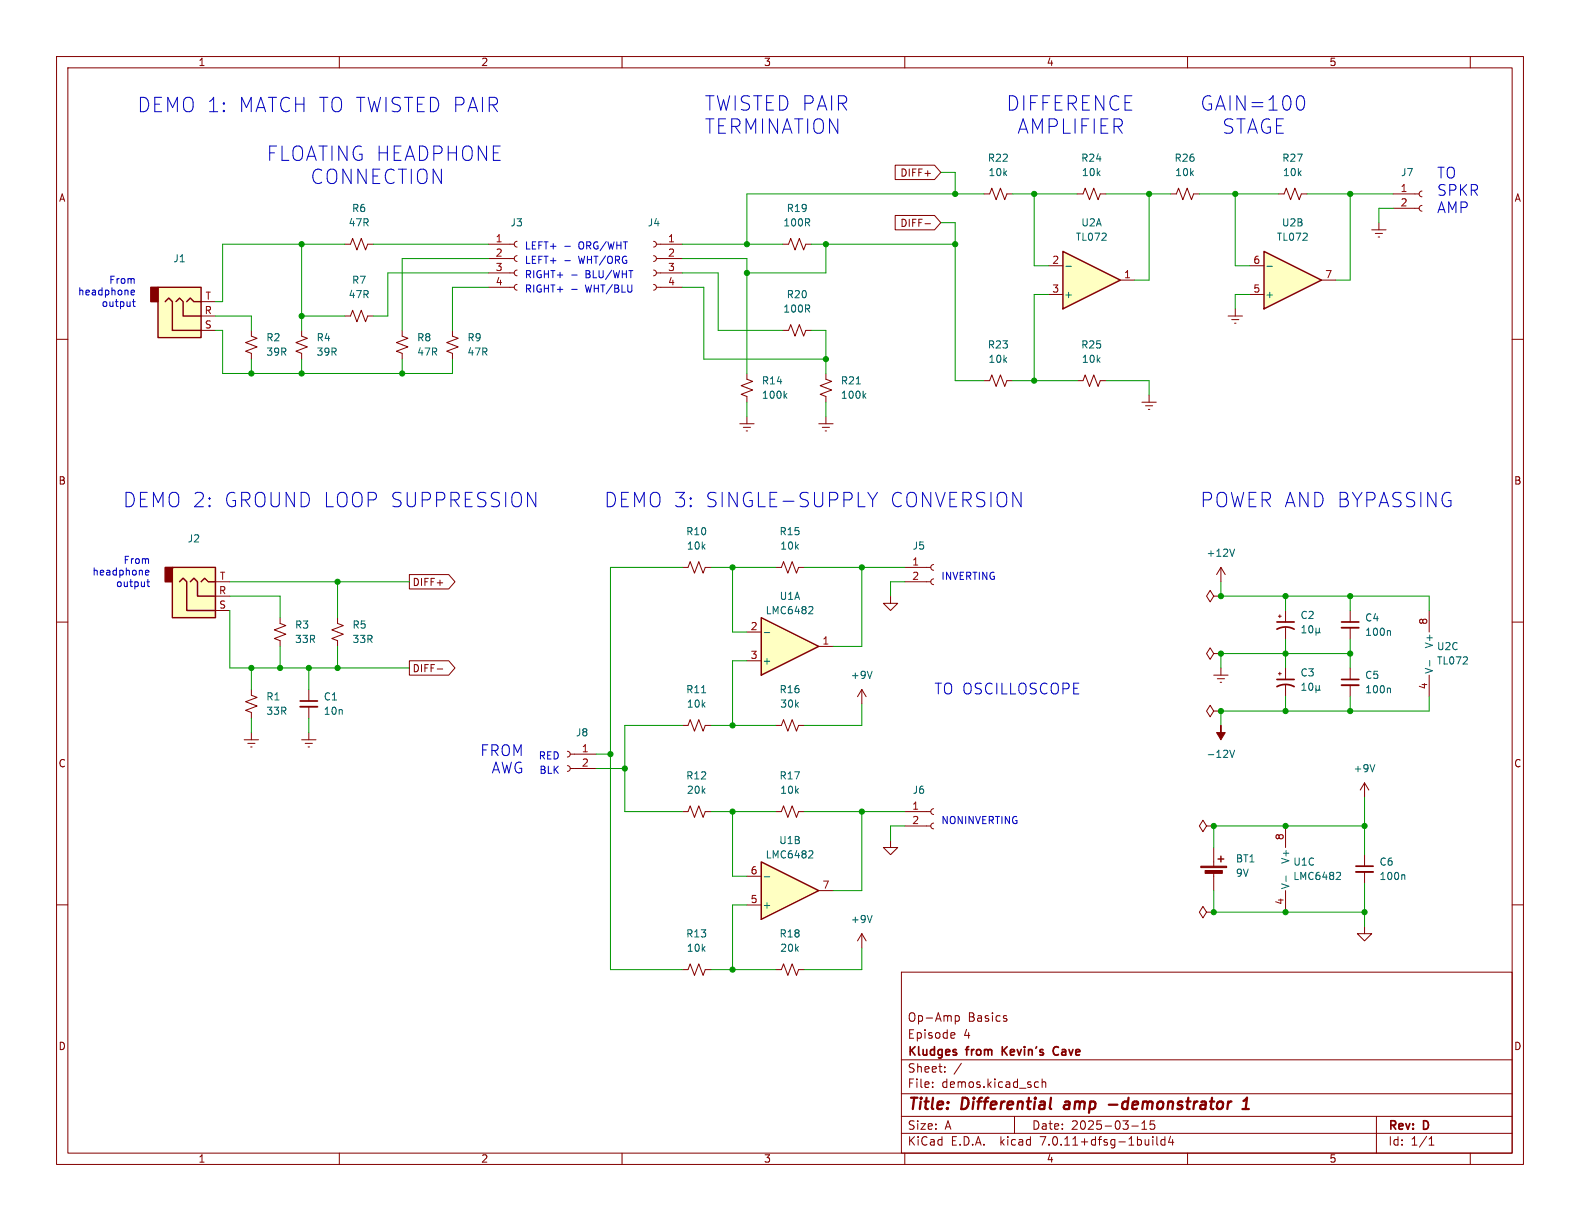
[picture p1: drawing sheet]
<svg xmlns="http://www.w3.org/2000/svg" width="279mm" height="216mm" viewBox="0 0 279 216" stroke-linecap="round" stroke-linejoin="round" font-family="sans-serif">
<g fill="none" stroke="#840000" stroke-width=".18">
<path d="M10 10h259.4v195.9h-259.4zM12 12h255.4v191.9h-255.4zM60 10v2M110 10v2M160 10v2M210 10v2M260 10v2M174 34.3h1l.4-1 .7 2 .8-2 .8 2 .4-1h1M10 60h2M86.4 50.8h4.5M86.4 48.3h4.5M86.4 45.7h4.5"/>
<path d="M86.4 43.2h4.5M91.4 50.3l-.3 .1-.2 .4 .2 .4 .3 .1M91.4 47.8l-.3 .1-.2 .3 .2 .4 .3 .2M91.4 45.2l-.3 .1-.2 .4 .2 .4 .3 .1M91.4 42.7l-.3 .1-.2 .4 .2 .3 .3 .2M115.6 50.3l.3 .1 .2 .4-.2 .4-.3 .1M115.6 47.8l.3 .1 .2 .4-.2 .3-.3 .2M115.6 45.2l.3 .2 .2 .3-.2 .4-.3 .1M115.6 42.7l.3 .1 .2 .4-.2 .4-.3 .1M116.1 50.8h4.5M116.1 48.3h4.5M116.1 45.7h4.5"/>
<path d="M116.1 43.2h4.5M138.4 43.2h1l.4-1 .8 2 .8-2 .7 2 .4-1h1M138.4 58.4h1l.4-1 .8 2 .8-2 .7 2 .4-1h1M267.4 60h2M132.1 66v1.1l1 .3-2 .8 2 .8-2 .7 1 .4v1M174 67.3h1l.4-1 .7 2 .8-2 .8 2 .4-1h1M190.5 67.3h1l.4-1 .8 2 .7-2 .8 2 .4-1h1M201.9 71.1h2.6M202.6 71.8h1.2M203.1 72.4h.2M203.2 69.9v1.2M10 110h2"/>
<path d="M59.7 109.2v1l1 .4-2 .8 2 .7-2 .8 1 .4v1M267.4 110h2M100.3 135.4l.4 .1 .1 .4-.1 .4-.4 .1M100.3 132.8l.4 .2 .1 .4-.1 .3-.4 .2M100.8 135.9h4.6M100.8 133.4h4.6M241.3 138.4v2.6M241.3 138.4l-.8 1.3M241.3 138.4l.8 1.3M10 160h2M213.4 146.1l-.7-1.1-.6 1.1 .6 1 .7-1h1.2M214.6 146.1h.1"/>
<path d="M227.3 146.1v3.8M227.3 157.5v3.8M241.3 151.1v2.1M241.3 154.2v2M267.4 160h2M159.4 171.9h108v32h-108zM168.9 179.6v1.5M168.9 179.7l.5-.1 .2 .3v.4l-.1 .2h-.6M177.9 179.6l.1 .1M159.4 197.4h108M159.4 193.4h108M159.4 187.4h108"/>
<path d="M164.9 192.1v.2M164.9 191.4v.1M167.1 189.4v.2M167.1 188.7v.1M168.4 182.6l.4 .1 .1 .2-.8 .2M168.8 183.5l-.4 .1M170 188l-1.3 1.9M177.9 180.1l.2 .2-.2 .3M179.4 197.4v3M183.2 191.3l.4 .1M183.6 192.2l-.4 .1M184.3 191.4l.2-.1 .4 .1v.9"/>
<path d="M184.3 190.8v1.5M200.1 199.1h1.2M201.9 199.7h.9M201.9 198.6l.5-.4v1.5M204.1 198.2h-.7v.7l.2-.1h.5l.1 .2-.1 .5-.2 .2-.5-.2M243.4 197.4v6.5M60 203.9v2M110 203.9v2M159.4 200.4h108M160 203.9v2M203.9 201v.1M203.9 201.5v1"/>
<path d="M204.6 201v1.3l.2 .2M206 201v1.5M206 201.6l-.4-.1-.3 .3v.4l.1 .2h.6M207 200.9l-.4 1.1h1M207.4 201.5v1M210 203.9v2M252.7 202.5h.9M252.7 201.4l.4-.4v1.5M260 203.9v2"/>
</g>
<path d="M185.7 196l.2 .1M185.9 194.1l-.3 1.7M188.3 195.4l-.2 .4 .3 .3M196.1 195.3h1.5M219.7 196.1h1.1M219.9 194.7l.6-.6-.2 2" fill="none" stroke="#840000" stroke-width=".4"/>
<path d="M239.8 153.2h3M177.2 185.1v1.5M178.1 185.1l-.9 .8M187.1 185.1a.74 .74 0 0 0-.9 .6 .74 .74 0 0 0 .5 .9l.4-.1" fill="none" stroke="#840000" stroke-width=".3"/>
<path d="M138.8 69.9l.3 .5M139.1 69.6l-.4 .5M243.1 135.2l-.4 1.3M227.4 154.9v1M236.5 154.2l.4 .1 .2 .3-.8 .9h.8M248.2 154.7l.2 .2v.6" fill="none" stroke="#006464" stroke-width=".18"/>
<path d="M239.8 154.2h3" fill="none" stroke="#840000" stroke-width=".33"/>
<path d="M188 44.5l10.1 5-10.1 5.1z" fill="#ffffc2"/>
<path d="M188 44.5l10.1 5-10.1 5.1z" fill="none" stroke="#840000" stroke-width=".25"/>
<g fill="none" stroke="#840000" stroke-width=".18">
<path d="M190.5 34.3h1l.4-1 .8 2 .7-2 .8 2 .4-1h1M185.4 47h2.6M185.4 52.1h2.6M198.1 49.5h2.6M217.2 55.9h2.5M217.8 56.5h1.3M218.3 57.2h.3M218.4 54.6v1.3M43.2 130.8h2.5M43.8 131.4h1.3M44.3 132.1h.3M44.4 129.5v1.3"/>
<path d="M54.6 121.9v2.1M54.6 125v2"/>
</g>
<path d="M188.5 47.1h1" fill="none" stroke="#006464" stroke-width=".18"/>
<path d="M53.1 125h3" fill="none" stroke="#840000" stroke-width=".33"/>
<path d="M53.1 124h3" fill="none" stroke="#840000" stroke-width=".3"/>
<path d="M223.5 44.5l10.2 5-10.2 5.1z" fill="#ffffc2"/>
<path d="M223.5 44.5l10.2 5-10.2 5.1z" fill="none" stroke="#840000" stroke-width=".25"/>
<path d="M221 52.1h2.5M221 47h2.5M233.7 49.5h2.5M44.4 121.9v1l1.1 .4-2.1 .8 2.1 .7-2.1 .8 1 .4v1M53.3 130.8h2.6M54 131.4h1.2M54.5 132.1h.2M54.6 129.5v1.3" fill="none" stroke="#840000" stroke-width=".18"/>
<path d="M224 47.1h1" fill="none" stroke="#006464" stroke-width=".18"/>
<path d="M134.6 109.2l10.2 5.1-10.2 5.1z" fill="#ffffc2"/>
<path d="M134.6 109.2l10.2 5.1-10.2 5.1zM215.4 151.9h1M215.9 151.4v1" fill="none" stroke="#840000" stroke-width=".25"/>
<g fill="none" stroke="#840000" stroke-width=".18">
<path d="M165.1 99.8l-.3 .2-.2 .3 .1 .4 .4 .1M49.5 109.2v1l1 .4-2 .8 2 .7-2 .8 1 .4v1M120.6 100.3h1.1l.3-1 .8 2 .8-2 .7 2 .4-1h1M132.1 111.8h2.5M132.1 116.8h2.5M137.2 100.3h1l.4-1 .7 2 .8-2 .7 2 .4-1h1M144.8 114.3h2.5M157.5 105.4v1.3h1.2l-1.2 1.3-1.3-1.3h1.3M160 102.9h4.6M160 100.3h4.6M165.1 102.4l-.3 .1-.2 .4 .1 .3 .4 .2M120.6 128.3h1.1l.3-1 .8 2 .8-2 .7 2 .4-1h1"/>
<path d="M137.2 128.3h1l.4-1 .7 2 .8-2 .7 2 .4-1h1M152.4 121.9l-.8 1.3M152.4 121.9v2.6M152.4 121.9l.8 1.3M214.6 125.7l-.6-1-.6 1 .6 1 .6-1h1.3M215.9 125.7h.1M157.5 148.6v1.3h1.2l-1.2 1.2-1.3-1.2h1.3M160 146.1h4.6M160 143.5h4.6M165.1 145.5l-.3 .2-.2 .3 .1 .4 .4 .2M165.1 143l-.3 .1-.2 .4 .1 .4 .4 .1M214.6 149.9v3.3"/>
<path d="M214.6 154.2v3.3M152.4 165.1v2.5M152.4 165.1l-.8 1.3M152.4 165.1l.8 1.3M213.4 161.3l-.7-1-.6 1 .6 1 .7-1h1.2M214.6 161.3h.1M241.3 163.8v1.3h1.3l-1.3 1.3-1.3-1.3h1.3"/>
</g>
<path d="M135.1 111.9h1M143.2 107.3h.4l.2 .3-.8 .9h.8M154.2 118.7l-.4 1.3M124.1 122.5h.7M217.5 132.7l.4 1.2 .4-1.2M154.2 161.9l-.4 1.2" fill="none" stroke="#006464" stroke-width=".18"/>
<g fill="#840000" stroke="#840000" stroke-width=".18">
<path d="M215.9 128.3v1.2h.8l-.8 1.3-.8-1.3h.8z"/>
<path d="M212.3 153.2h4.6v.2h-4.6z"/>
<path d="M213.1 153.9h3.1v.5h-3.1z"/>
</g>
<path d="M134.6 152.4l10.2 5.1-10.2 5.1z" fill="#ffffc2"/>
<path d="M27.9 50.8h7.7v8.9h-7.7zM29.2 53.3l.6-.6 .7 .6v5.1h5.1M31.1 53.3l.6-.6 .7 .6v2.6h3.2M33 53.3l.7-.6 .6 .6h1.3M30.5 100.3h7.6v8.9h-7.6zM31.7 102.9l.7-.7 .6 .7v5.1h5.1M33.7 102.9l.6-.7 .6 .7v2.5h3.2M35.6 102.9l.6-.7 .6 .7h1.3M134.6 152.4l10.2 5.1-10.2 5.1z" fill="none" stroke="#840000" stroke-width=".25"/>
<g fill="none" stroke="#840000" stroke-width=".18">
<path d="M158.3 29.2h7l1.1 1.3-1.1 1.3h-7zM158.3 38.1h7l1.1 1.3-1.1 1.2h-7zM163.6 39.6h.9M207 34.3h1l.4-1 .8 2 .7-2 .8 2 .4-1h1M226.1 34.3h1l.4-1 .7 2 .8-2 .7 2 .4-1h1M243.8 39.4v1.2M246.4 36.8h4.6M246.4 34.3h4.6M251.5 36.3l-.4 .2-.1 .3 .1 .4 .4 .1M251.5 33.8l-.4 .1-.1 .4 .1 .3 .4 .2M35.6 55.9h2.5M35.6 58.4h2.5"/>
<path d="M35.6 53.3h2.5M44.4 58.4v1l1.1 .4-2.1 .8 2.1 .7-2.1 .8 1 .4v1M53.3 58.4v1l1.1 .4-2.1 .8 2.1 .7-2.1 .8 1 .4v1M61 43.2h1l.4-1 .7 2 .8-2 .7 2 .4-1h1M61 55.9h1l.4-1 .7 2 .8-2 .7 2 .4-1h1M71.1 58.4v1l1 .4-2 .8 2 .7-2 .8 1 .4v1M80 58.4v1l1 .4-2 .8 2 .7-2 .8 1 .4v1M242.6 40.6h2.5M243.2 41.3h1.3M243.7 41.9h.3M130.8 74.9h2.5M131.4 75.6h1.3"/>
<path d="M132 76.2h.2M132.1 73.7v1.2M144.8 74.9h2.5M145.4 75.6h1.3M145.9 76.2h.3M146 66v1.1l1.1 .3-2.1 .8 2.1 .8-2.1 .7 1 .4v1M146 73.7v1.2M38.1 105.4h2.5M38.1 108h2.5M38.1 102.9h2.5M72.4 101.6h6.9l1.2 1.3-1.2 1.2h-6.9zM72.4 116.8h6.9l1.2 1.3-1.2 1.3h-6.9z"/>
<path d="M77.3 118.3h1M214.6 105.4l-.6-1-.6 1 .6 1 .6-1h1.3M214.6 115.6l-.6-1-.6 1 .6 1 .6-1h1.3M214.6 119.4h2.6M215.9 105.4h.1M215.9 115.6h.1M215.9 100.3l-.8 1.3M215.9 100.3v2.6M215.9 118.1v1.3M215.9 100.3l.8 1.3M226.1 109h.5M226.1 119.1h.5"/>
<path d="M226.3 108.7v.5M226.3 118.9v.5M227.3 108v2M227.3 111v2M227.3 118.1v2M238.8 108v2M238.8 111v2M238.8 118.1v2M252.7 108v3.8M252.7 119.4v3.8M215.3 120h1.2M215.8 120.7h.2"/>
<path d="M227.3 121.2v2M238.8 121.2v2M120.6 143.5h1.1l.3-1 .8 2 .8-2 .7 2 .4-1h1M132.1 154.9h2.5M137.2 143.5h1l.4-1 .7 2 .8-2 .7 2 .4-1h1M144.8 157.5h2.5M120.6 171.5h1.1l.3-1.1 .8 2.1 .8-2.1 .7 2.1 .4-1h1M132.1 160h2.5M137.2 171.5h1l.4-1.1 .7 2.1 .8-2.1 .7 2.1 .4-1h1"/>
</g>
<g fill="none" stroke="#006464" stroke-width=".18">
<path d="M151.4 67.9h.7M152.8 69.9l.3 .5M153.1 69.6l-.5 .5M218.3 97.1l-.4 1.3M230.2 111.9h.7M230.2 111l.4-.4v1.3M231.6 110.8l.1-.2a.68 .68 0 0 1 .5 .7 .68 .68 0 0 1-.5 .6l-.1-.1-.2-.4zM232.7 111.7l.2 .2h.2l.2-.2M232.7 111.1v1.2M233.3 111.7l.2 .2M233.3 111.1v.6M245.7 111.5l.2 .2v.6"/>
<path d="M252.8 116.8v1M230.2 121.2l.4-.4v1.3M230.2 122.1h.7M231.6 120.9l.1-.1a.68 .68 0 0 1 .5 .6 .68 .68 0 0 1-.5 .7l-.1-.2-.2-.3zM232.7 121.2v1.3M232.7 121.9l.2 .2h.2l.2-.2M233.3 121.2v.7M233.3 121.9l.2 .2M245.7 121.7l.2 .1v.7M135.1 155h1M143.2 150.4l.4 .1 .2 .3-.8 .9h.8"/>
</g>
<g fill="#ffffc2" stroke="#ffffc2" stroke-width=".18">
<path d="M30.5 100.3h7.6v8.9h-7.6z"/>
<path d="M27.9 50.8h7.7v8.9h-7.7z"/>
</g>
<g fill="#840000" stroke="#840000" stroke-width=".25">
<path d="M29.2 100.3h1.3v2.6h-1.3z"/>
<path d="M26.7 50.8h1.2v2.5h-1.2z"/>
</g>
<path d="M237.2 111h3.1M237.2 121.2h3.1" fill="none" stroke="#840000" stroke-width=".33"/>
<path d="M225.8 111.3a3.2 3.2 0 0 1 3.1 0M225.8 110h3.1M237.2 110h3.1M225.8 121.4a3.2 3.2 0 0 1 3.1 0M225.8 120.1h3.1M237.2 120.1h3.1" fill="none" stroke="#840000" stroke-width=".3"/>
<g fill="none" stroke="#0000c2" stroke-width=".18">
<path d="M229.6 17.1a.6 .6 0 0 1 1 .3 1.49 1.49 0 0 1-.5 2.1l-.5-.1M23.2 51.7l.6-.1-.1-.2-.3-.1-.2 .2v.6h.5M23.4 53.3h.5M23.6 52.9v1.1l.3 .2M99.9 46.1h1M99.9 43.6h1M101.1 51.2h1M101.1 48.6h1M153.5 87.1l.8 1.3M154.3 88.4v1.2M155.2 87.1l-.9 1.3M25.7 101.3l.6-.2v-.2l-.4-.1-.2 .2 .1 .6h.5"/>
<path d="M26 102.9h.4M26.1 102.5v1l.3 .2"/>
</g>
<g fill="none" stroke="#009600" stroke-width=".18">
<path d="M166.4 39.4h2.5v27.9h5.1M166.4 30.5h2.5v3.8M174 34.3h-41.9v8.9M179.1 34.3h11.4M182.9 34.3v12.7h2.5M195.6 34.3h11.4M203.2 34.3v15.2h-2.5M212.1 34.3h14M218.4 34.3v12.7h2.6M231.1 34.3h15.3M238.8 34.3v15.2h-2.6M246.4 36.8h-2.6v2.6"/>
<path d="M38.1 58.4h1.3v7.6h40.6v-2.5M38.1 55.9h6.3v2.5M53.3 55.9h7.7M53.3 43.2v15.2M61 43.2h-21.6v10.1h-1.3M66 43.2h20.4M86.4 48.3h-17.8v7.6h-2.6M86.4 45.7h-15.3v12.7M86.4 50.8h-6.4v7.6M120.6 48.3h6.4v10.1h11.4M120.6 43.2h17.8M120.6 45.7h11.5v20.3"/>
<path d="M120.6 50.8h3.9v12.7h21.5M143.5 43.2h25.4M143.5 58.4h2.5v7.6M146 43.2v5.1h-13.9M185.4 52.1h-2.5v15.2M221 52.1h-2.6v2.5M44.4 63.5v2.5M53.3 63.5v2.5M71.1 63.5v2.5M132.1 71.1v2.6M146 71.1v2.6M179.1 67.3h11.4"/>
<path d="M195.6 67.3h7.6v2.6M40.6 108v10.1h31.8M40.6 105.4h8.9v3.8M40.6 102.9h31.8M44.4 118.1v3.8M49.5 114.3v3.8M54.6 118.1v3.8M59.7 102.9v6.3M59.7 114.3v3.8M120.6 100.3h-12.7v71.2h12.7M125.7 100.3h11.5M129.5 100.3v11.5h2.6"/>
<path d="M132.1 116.8h-2.6v11.5M142.2 100.3h17.8M152.4 100.3v14h-5.1M160 102.9h-2.5v2.5M215.9 102.9v2.5h36.8v2.6M227.3 105.4v2.6M227.3 113v5.1M238.8 115.6h-22.9v2.5M238.8 105.4v2.6M238.8 113v5.1M44.4 127v2.5M54.6 127v2.5"/>
<path d="M105.4 133.4h2.5M105.4 135.9h5.1M120.6 128.3h-10.1v15.2h10.1M125.7 128.3h11.5M152.4 124.5v3.8h-10.2M227.3 123.2v2.5M238.8 123.2v2.5M252.7 123.2v2.5h-36.8v2.6M125.7 143.5h11.5M129.5 143.5v11.4h2.6M142.2 143.5h17.8M152.4 143.5v14h-5.1"/>
<path d="M160 146.1h-2.5v2.5M214.6 157.5v3.8h26.7M241.3 146.1h-26.7v3.8M241.3 141v10.1M241.3 156.2v7.6M125.7 171.5h11.5M132.1 160h-2.6v11.5M152.4 167.6v3.9h-10.2"/>
</g>
<g fill="#009600" stroke="#009600" stroke-width=".18">
<circle cx="238.8" cy="105.4" r=".46"/>
<circle cx="227.3" cy="105.4" r=".46"/>
<circle cx="215.9" cy="105.4" r=".46"/>
<circle cx="238.8" cy="125.7" r=".46"/>
<circle cx="238.8" cy="115.6" r=".46"/>
<circle cx="227.3" cy="115.6" r=".46"/>
<circle cx="215.9" cy="115.6" r=".46"/>
<circle cx="238.8" cy="34.3" r=".46"/>
<circle cx="218.4" cy="34.3" r=".46"/>
<circle cx="203.2" cy="34.3" r=".46"/>
<circle cx="182.9" cy="67.3" r=".46"/>
<circle cx="168.9" cy="34.3" r=".46"/>
<circle cx="168.9" cy="43.2" r=".46"/>
<circle cx="182.9" cy="34.3" r=".46"/>
<circle cx="146" cy="43.2" r=".46"/>
<circle cx="146" cy="63.5" r=".46"/>
<circle cx="152.4" cy="100.3" r=".46"/>
<circle cx="227.3" cy="125.7" r=".46"/>
<circle cx="215.9" cy="125.7" r=".46"/>
<circle cx="227.3" cy="146.1" r=".46"/>
<circle cx="227.3" cy="161.3" r=".46"/>
<circle cx="214.6" cy="161.3" r=".46"/>
<circle cx="214.6" cy="146.1" r=".46"/>
<circle cx="241.3" cy="161.3" r=".46"/>
<circle cx="241.3" cy="146.1" r=".46"/>
<circle cx="59.7" cy="118.1" r=".46"/>
<circle cx="59.7" cy="102.9" r=".46"/>
<circle cx="54.6" cy="118.1" r=".46"/>
<circle cx="71.1" cy="66" r=".46"/>
<circle cx="152.4" cy="143.5" r=".46"/>
<circle cx="129.5" cy="128.3" r=".46"/>
<circle cx="129.5" cy="171.5" r=".46"/>
<circle cx="129.5" cy="143.5" r=".46"/>
<circle cx="129.5" cy="100.3" r=".46"/>
<circle cx="132.1" cy="48.3" r=".46"/>
<circle cx="132.1" cy="43.2" r=".46"/>
<circle cx="110.5" cy="135.9" r=".46"/>
<circle cx="107.9" cy="133.4" r=".46"/>
<circle cx="44.4" cy="118.1" r=".46"/>
<circle cx="49.5" cy="118.1" r=".46"/>
<circle cx="44.4" cy="66" r=".46"/>
<circle cx="53.3" cy="66" r=".46"/>
<circle cx="53.3" cy="55.9" r=".46"/>
<circle cx="53.3" cy="43.2" r=".46"/>
</g>
<g font-size="3.5" fill="#0000c2">
<text x="24.1" y="20.1">DEMO 1:</text>
<text x="41.9" y="20.1">MATCH TO TWISTED PAIR</text>
<text x="124.5" y="19.8">TWISTED PAIR</text>
<text x="124.5" y="23.9">TERMINATION</text>
<text x="177.8" y="19.8">DIFFERENCE</text>
<text x="179.7" y="23.9">AMPLIFIER</text>
<text x="212.1" y="19.8">GAIN=100</text>
<text x="215.9" y="23.9">STAGE</text>
<text x="47" y="28.7">FLOATING HEADPHONE</text>
<text x="54.5" y="32.8">CONNECTION</text>
<text x="21.6" y="89.9">DEMO 2:</text>
<text x="39.4" y="89.9">GROUND LOOP SUPPRESSION</text>
<text x="106.7" y="89.9">DEMO 3:</text>
<text x="124.5" y="89.9">SINGLE-SUPPLY</text>
<text x="157.1" y="89.9">CONVERSION</text>
<text x="212.1" y="89.9">POWER AND BYPASSING</text>
</g>
<g font-size="2.8" fill="#840000">
<text x="160.4" y="196.8">Title:</text>
<text x="170.1" y="196.8">Differential</text>
<text x="189" y="196.8">amp</text>
<text x="197.7" y="196.8">-demonstrator</text>
</g>
<g font-size="2.7" fill="#0000c2">
<text x="254" y="31.7">TO</text>
<text x="254" y="34.8">SPKR</text>
<text x="254" y="37.9">AMP</text>
<text x="165.1" y="122.9">TO OSCILLOSCOPE</text>
<text x="84.9" y="133.8">FROM</text>
<text x="86.9" y="136.9">AWG</text>
</g>
<g font-size="2.1" fill="#840000">
<text x="160.4" y="183.9">Episode</text>
<text x="160.4" y="180.9">Op-Amp</text>
<text x="170.3" y="183.9">4</text>
<text x="171.1" y="180.9">Basics</text>
<text x="160.4" y="189.9">Sheet:</text>
<text x="160.4" y="187.1">Kludges</text>
<text x="171" y="187.1">from</text>
<text x="177.9" y="187.1">Kevin's</text>
<text x="187.6" y="187.1">Cave</text>
<text x="160.4" y="192.6">File:</text>
<text x="166.5" y="192.6">demos.kicad_sch</text>
<text x="160.4" y="202.8">KiCad</text>
<text x="160.4" y="200">Size:</text>
<text x="167.1" y="200">A</text>
<text x="168.1" y="202.8">E.D.A.</text>
<text x="177" y="202.8">kicad</text>
<text x="182.4" y="200">Date:</text>
<text x="184.2" y="202.8">7.0.11+dfsg-1build4</text>
<text x="189.4" y="200">2025-03-15</text>
<text x="245.4" y="200.2">Rev:</text>
<text x="245.4" y="202.8">Id:</text>
<text x="249.5" y="202.8">1/1</text>
<text x="251.8" y="200.2">D</text>
</g>
<g font-size="1.8" fill="#840000">
<text x="35" y="11.9">1</text>
<text x="85" y="11.9">2</text>
<text x="135" y="11.9">3</text>
<text x="185" y="11.9">4</text>
<text x="235" y="11.9">5</text>
<text x="10.3" y="35.9">A</text>
<text x="159.1" y="31.4">DIFF+</text>
<text x="267.7" y="35.9">A</text>
<text x="159.1" y="40.3">DIFF-</text>
<text x="10.3" y="85.9">B</text>
<text x="267.7" y="85.9">B</text>
<text x="72.9" y="103.8">DIFF+</text>
<text x="72.9" y="119.1">DIFF-</text>
<text x="10.3" y="135.9">C</text>
<text x="267.7" y="135.9">C</text>
<text x="10.3" y="185.9">D</text>
<text x="267.7" y="185.9">D</text>
<text x="35" y="205.8">1</text>
<text x="85" y="205.8">2</text>
<text x="135" y="205.8">3</text>
<text x="185" y="205.8">4</text>
<text x="235" y="205.8">5</text>
</g>
<g font-size="1.8" fill="#006464">
<text x="174.6" y="28.8">R22</text>
<text x="191.1" y="28.8">R24</text>
<text x="207.6" y="28.8">R26</text>
<text x="226.7" y="28.8">R27</text>
<text x="174.7" y="31.3">10k</text>
<text x="191.2" y="31.3">10k</text>
<text x="207.7" y="31.3">10k</text>
<text x="226.8" y="31.3">10k</text>
<text x="247.7" y="31.3">J7</text>
<text x="61.6" y="40.2">47R</text>
<text x="62.2" y="37.7">R6</text>
<text x="90.2" y="40.2">J3</text>
<text x="114.5" y="40.2">J4</text>
<text x="138.4" y="40.2">100R</text>
<text x="139" y="37.7">R19</text>
<text x="191.1" y="40.2">U2A</text>
<text x="226.6" y="40.2">U2B</text>
<text x="30.6" y="46.6">J1</text>
<text x="190.1" y="42.8">TL072</text>
<text x="225.7" y="42.8">TL072</text>
<text x="61.6" y="52.9">47R</text>
<text x="62.2" y="50.4">R7</text>
<text x="139" y="52.9">R20</text>
<text x="188.1" y="52.9">+</text>
<text x="223.6" y="52.9">+</text>
<text x="138.4" y="55.5">100R</text>
<text x="47" y="60.6">R2</text>
<text x="47" y="63.1">39R</text>
<text x="55.9" y="60.6">R4</text>
<text x="55.9" y="63.1">39R</text>
<text x="73.7" y="60.6">R8</text>
<text x="73.7" y="63.1">47R</text>
<text x="82.6" y="60.6">R9</text>
<text x="82.6" y="63.1">47R</text>
<text x="174.6" y="61.8">R23</text>
<text x="174.7" y="64.4">10k</text>
<text x="191.1" y="61.8">R25</text>
<text x="191.2" y="64.4">10k</text>
<text x="134.6" y="68.2">R14</text>
<text x="134.6" y="70.7">100k</text>
<text x="148.6" y="68.2">R21</text>
<text x="148.6" y="70.7">100k</text>
<text x="121.2" y="94.8">R10</text>
<text x="137.8" y="94.8">R15</text>
<text x="33.1" y="96.1">J2</text>
<text x="121.4" y="97.4">10k</text>
<text x="137.9" y="97.4">10k</text>
<text x="161.3" y="97.4">J5</text>
<text x="213.3" y="98.7">+12V</text>
<text x="137.8" y="106.3">U1A</text>
<text x="52.1" y="111.4">R3</text>
<text x="52.1" y="113.9">33R</text>
<text x="62.2" y="111.4">R5</text>
<text x="62.2" y="113.9">33R</text>
<text x="135.3" y="108.8">LMC6482</text>
<text x="229.9" y="109.7">C2</text>
<text x="241.3" y="110.1">C4</text>
<text x="241.3" y="112.6">100n</text>
<text x="134.7" y="117.7">+</text>
<text x="229.9" y="119.8">C3</text>
<text x="253.6" y="119.3" transform="rotate(-90 253.6 119.3)">V-</text>
<text x="253.6" y="114.8" transform="rotate(-90 253.6 114.8)">V+</text>
<text x="254" y="115.2">U2C</text>
<text x="254" y="117.7">TL072</text>
<text x="47" y="124.1">R1</text>
<text x="57.2" y="124.1">C1</text>
<text x="121.2" y="122.8">R11</text>
<text x="121.4" y="125.3">10k</text>
<text x="137.8" y="122.8">R16</text>
<text x="137.9" y="125.3">30k</text>
<text x="150.4" y="120.2">+9V</text>
<text x="241.3" y="120.2">C5</text>
<text x="241.3" y="122.8">100n</text>
<text x="47" y="126.6">33R</text>
<text x="57.2" y="126.6">10n</text>
<text x="101.8" y="130.4">J8</text>
<text x="213.3" y="134.2">-12V</text>
<text x="239.3" y="136.8">+9V</text>
<text x="121.2" y="138">R12</text>
<text x="121.4" y="140.6">20k</text>
<text x="137.8" y="138">R17</text>
<text x="137.9" y="140.6">10k</text>
<text x="161.3" y="140.6">J6</text>
<text x="137.7" y="149.5">U1B</text>
<text x="135.3" y="152">LMC6482</text>
<text x="218.4" y="152.7">BT1</text>
<text x="218.4" y="155.2">9V</text>
<text x="228.2" y="152.9" transform="rotate(-90 228.2 152.9)">V+</text>
<text x="228.6" y="155.8">LMC6482</text>
<text x="228.6" y="153.3">U1C</text>
<text x="243.8" y="153.3">C6</text>
<text x="243.8" y="155.8">100n</text>
<text x="134.7" y="160.9">+</text>
<text x="228.2" y="157.4" transform="rotate(-90 228.2 157.4)">V-</text>
<text x="121.2" y="166">R13</text>
<text x="137.8" y="166">R18</text>
<text x="150.4" y="163.4">+9V</text>
<text x="121.4" y="168.5">10k</text>
<text x="137.9" y="168.5">20k</text>
</g>
<g font-size="1.8" fill="#a90000">
<text x="247.6" y="34">1</text>
<text x="247.6" y="36.6">2</text>
<text x="87.6" y="42.9">1</text>
<text x="87.6" y="45.5">2</text>
<text x="118" y="42.9">1</text>
<text x="118" y="45.5">2</text>
<text x="186" y="46.7">2</text>
<text x="221.5" y="46.7">6</text>
<text x="36.2" y="53.1">T</text>
<text x="87.6" y="48">3</text>
<text x="87.6" y="50.5">4</text>
<text x="118" y="48">3</text>
<text x="118" y="50.5">4</text>
<text x="186" y="51.8">3</text>
<text x="198.7" y="49.3">1</text>
<text x="221.5" y="51.8">5</text>
<text x="234.2" y="49.3">7</text>
<text x="36.1" y="55.6">R</text>
<text x="36.1" y="58.2">S</text>
<text x="161.2" y="100.1">1</text>
<text x="38.6" y="105.2">R</text>
<text x="38.7" y="107.7">S</text>
<text x="38.8" y="102.6">T</text>
<text x="161.2" y="102.6">2</text>
<text x="132.6" y="111.5">2</text>
<text x="252.5" y="110.6" transform="rotate(-90 252.5 110.6)">8</text>
<text x="132.6" y="116.6">3</text>
<text x="145.3" y="114">1</text>
<text x="252.5" y="122" transform="rotate(-90 252.5 122)">4</text>
<text x="102.8" y="133.1">1</text>
<text x="102.8" y="135.6">2</text>
<text x="161.2" y="143.3">1</text>
<text x="161.2" y="145.8">2</text>
<text x="227.1" y="148.7" transform="rotate(-90 227.1 148.7)">8</text>
<text x="132.6" y="154.7">6</text>
<text x="132.6" y="159.8">5</text>
<text x="145.3" y="157.2">7</text>
<text x="227.1" y="160.1" transform="rotate(-90 227.1 160.1)">4</text>
</g>
<g font-size="1.8" fill="#0000c2">
<text x="92.7" y="46.7">LEFT+</text>
<text x="92.7" y="44.2">LEFT+</text>
<text x="102.4" y="46.7">WHT/ORG</text>
<text x="102.4" y="44.2">ORG/WHT</text>
<text x="13.7" y="52.3">headphone</text>
<text x="19.2" y="50.3">From</text>
<text x="92.7" y="51.8">RIGHT+</text>
<text x="92.7" y="49.3">RIGHT+</text>
<text x="103.6" y="51.8">WHT/BLU</text>
<text x="103.6" y="49.3">BLU/WHT</text>
<text x="17.9" y="54.4">output</text>
<text x="16.2" y="101.8">headphone</text>
<text x="21.7" y="99.8">From</text>
<text x="20.4" y="103.9">output</text>
<text x="166.4" y="102.6">INVERTING</text>
<text x="95.2" y="134.4">RED</text>
<text x="95.3" y="136.9">BLK</text>
<text x="166.4" y="145.8">NONINVERTING</text>
</g>
</svg>
